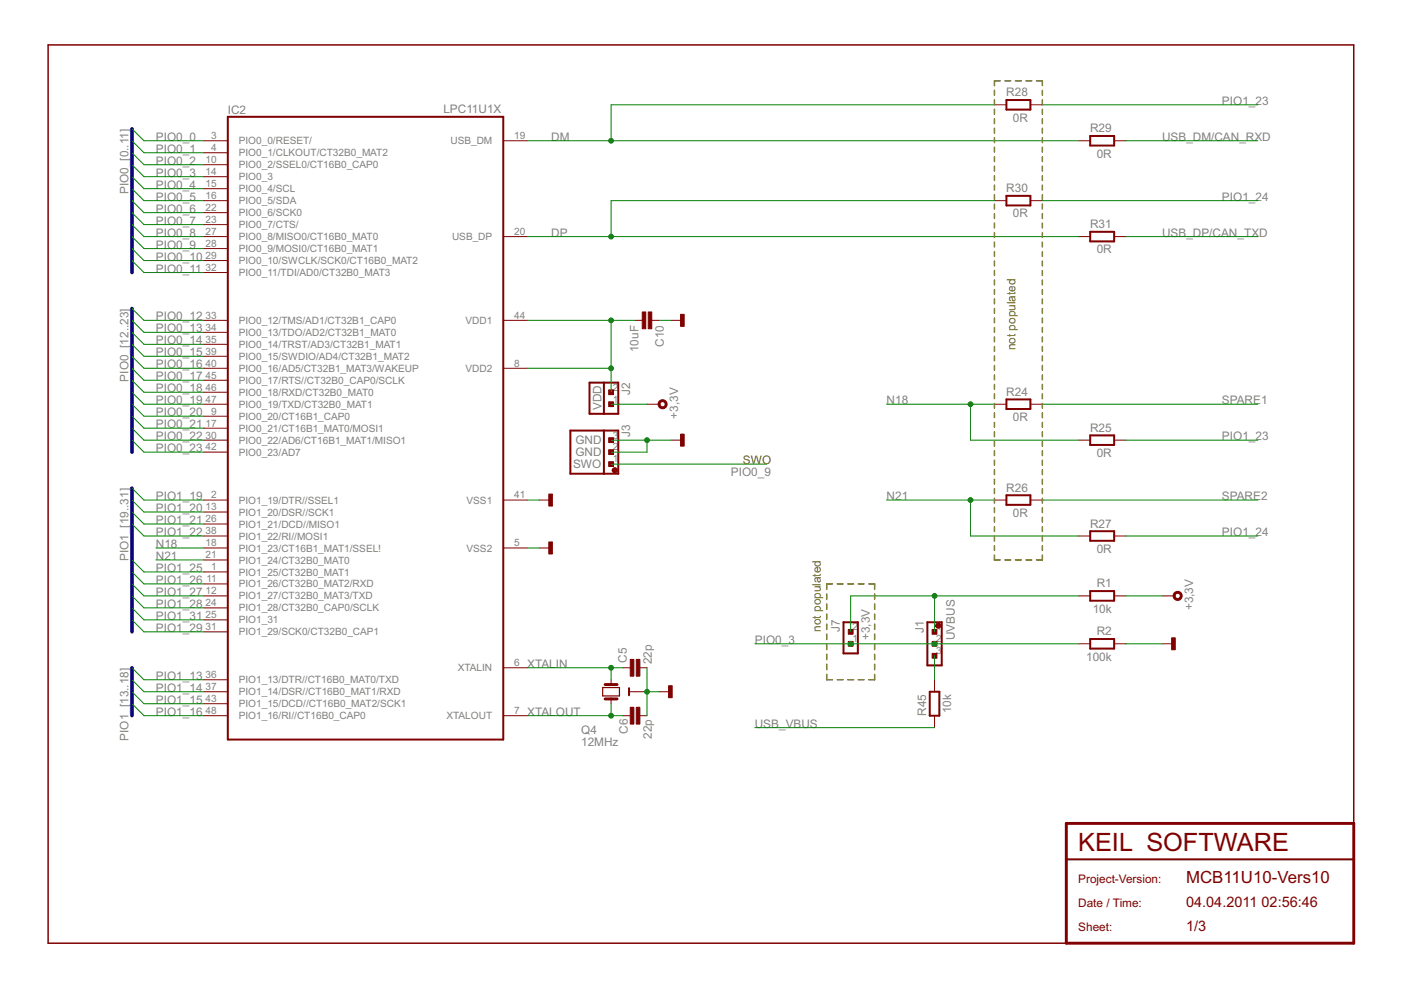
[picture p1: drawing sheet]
<svg xmlns="http://www.w3.org/2000/svg" width="297mm" height="210mm" viewBox="0 0 297 210" stroke-linecap="round" stroke-linejoin="round" font-family="sans-serif">
<g fill="#800000" stroke="#800000" stroke-width=".32">
<path d="M10.2 9.5v190.5z"/>
<path d="M10.2 9.5h276.8z"/>
<path d="M287 9.5v165.1z"/>
<path d="M10.2 200h215.9z"/>
</g>
<g fill="#800000" stroke="#800000" stroke-width=".61">
<path d="M226.1 182.2v17.8z"/>
<path d="M226.1 174.6v7.6z"/>
<path d="M226.1 174.6h60.9z"/>
<path d="M287 174.6v7.6z"/>
<path d="M287 182.2v17.8z"/>
<path d="M226.1 200h60.9z"/>
<path d="M128.3 145.1h1.3z"/>
<path d="M129.6 145.1h1.2z"/>
<path d="M128.3 148.2h1.3z"/>
<path d="M129.6 148.2h1.2z"/>
</g>
<g fill="#800000" stroke="#800000" stroke-width=".42">
<path d="M226.1 182.2h60.9z"/>
<path d="M133.4 145.9v.8z"/>
<path d="M133.4 146.7v.7z"/>
<path d="M213.4 21.2h5.1z"/>
<path d="M213.4 21.2v2z"/>
<path d="M213.4 23.2h5.1z"/>
<path d="M218.5 21.2v2z"/>
<path d="M231.1 28.8h5.1z"/>
<path d="M231.1 28.8v2.1z"/>
<path d="M231.1 30.9h5.1z"/>
<path d="M236.2 28.8v2.1z"/>
<path d="M213.4 41.5h5.1z"/>
<path d="M213.4 41.5v2.1z"/>
<path d="M213.4 43.6h5.1z"/>
<path d="M218.5 41.5v2.1z"/>
<path d="M231.1 49.1h5.1z"/>
<path d="M231.1 49.1v2.1z"/>
<path d="M231.1 51.2h5.1z"/>
<path d="M236.2 49.1v2.1z"/>
<path d="M213.4 84.7h5.1z"/>
<path d="M213.4 84.7v2z"/>
<path d="M213.4 86.7h5.1z"/>
<path d="M218.5 84.7v2z"/>
<path d="M231.1 92.3h5.1z"/>
<path d="M231.1 92.3v2z"/>
<path d="M231.1 94.3h5.1z"/>
<path d="M236.2 92.3v2z"/>
<path d="M213.4 105h5.1z"/>
<path d="M213.4 105v2z"/>
<path d="M213.4 107h5.1z"/>
<path d="M218.5 105v2z"/>
<path d="M231.1 112.6h5.1z"/>
<path d="M231.1 112.6v2.1z"/>
<path d="M231.1 114.7h5.1z"/>
<path d="M236.2 112.6v2.1z"/>
<path d="M231.1 125.3h5.1z"/>
<path d="M231.1 125.3v2.1z"/>
<path d="M231.1 127.4h5.1z"/>
<path d="M236.2 125.3v2.1z"/>
<path d="M231.1 135.5h5.1z"/>
<path d="M231.1 135.5v2z"/>
<path d="M231.1 137.5h5.1z"/>
<path d="M236.2 135.5v2z"/>
<path d="M178.8 138.5h3.1z"/>
<path d="M178.8 131.9v6.6z"/>
<path d="M181.9 131.9v6.6z"/>
<path d="M178.8 131.9h3.1z"/>
<path d="M196.6 141.1h3.1z"/>
<path d="M196.6 131.9v9.2z"/>
<path d="M199.7 131.9v9.2z"/>
<path d="M196.6 131.9h3.1z"/>
<path d="M197.1 146.7v5z"/>
<path d="M197.1 151.7h2.1z"/>
<path d="M199.2 146.7v5z"/>
<path d="M197.1 146.7h2.1z"/>
<path d="M128 87.7h3.1z"/>
<path d="M128 81.1v6.6z"/>
<path d="M131.1 81.1v6.6z"/>
<path d="M128 81.1h3.1z"/>
<path d="M125 81.1v6.6z"/>
<path d="M125 81.1h3z"/>
<path d="M125 87.7h3z"/>
<path d="M128 91.3h3.1z"/>
<path d="M128 91.3v9.1z"/>
<path d="M131.1 91.3v9.1z"/>
<path d="M128 100.4h3.1z"/>
<path d="M120.9 91.3v9.1z"/>
<path d="M120.9 91.3h7.1z"/>
<path d="M120.9 100.4h7.1z"/>
<path d="M48.3 156.8h58.4z"/>
<path d="M106.7 24.8v132z"/>
<path d="M48.3 24.8h58.4z"/>
<path d="M48.3 24.8v132z"/>
</g>
<g fill="#800000" stroke="#800000" stroke-width=".21">
<path d="M139.7 146.7h2.6z"/>
<path d="M129.6 144.1v1z"/>
<path d="M129.6 148.2v1z"/>
<path d="M134.6 146.7h2.6z"/>
<path d="M133.4 146.7h1.2z"/>
<path d="M132.1 141.6h1.5z"/>
<path d="M135.7 141.6h1.5z"/>
<path d="M135.7 151.7h1.5z"/>
<path d="M132.1 151.7h1.5z"/>
<path d="M138.2 67.9h1.5z"/>
<path d="M134.6 67.9h1.6z"/>
<path d="M142.3 67.9h2.5z"/>
<path d="M137.2 85.7h2.5z"/>
<path d="M114.3 106h2.6z"/>
<path d="M114.3 116.2h2.6z"/>
<path d="M218.5 22.2h2.5z"/>
<path d="M210.8 22.2h2.6z"/>
<path d="M236.2 29.8h2.6z"/>
<path d="M228.6 29.8h2.5z"/>
<path d="M218.5 42.5h2.5z"/>
<path d="M210.8 42.5h2.6z"/>
<path d="M236.2 50.2h2.6z"/>
<path d="M228.6 50.2h2.5z"/>
<path d="M218.5 85.7h2.5z"/>
<path d="M210.8 85.7h2.6z"/>
<path d="M236.2 93.3h2.6z"/>
<path d="M228.6 93.3h2.5z"/>
<path d="M218.5 106h2.5z"/>
<path d="M210.8 106h2.6z"/>
<path d="M236.2 113.6h2.6z"/>
<path d="M228.6 113.6h2.5z"/>
<path d="M236.2 126.3h2.6z"/>
<path d="M228.6 126.3h2.5z"/>
<path d="M236.2 136.5h2.6z"/>
<path d="M228.6 136.5h2.5z"/>
<path d="M246.4 126.3h2.5z"/>
<path d="M246.4 136.5h2.5z"/>
<path d="M198.1 144.1v2.6z"/>
<path d="M198.1 151.7v2.6z"/>
<path d="M142.3 93.3h2.5z"/>
<path d="M106.7 106h5.1z"/>
<path d="M43.2 29.8h5.1z"/>
<path d="M106.7 29.8h5.1z"/>
<path d="M106.7 78.1h5.1z"/>
<path d="M106.7 67.9h5.1z"/>
<path d="M106.7 116.2h5.1z"/>
<path d="M43.2 32.4h5.1z"/>
<path d="M43.2 34.9h5.1z"/>
<path d="M43.2 37.5h5.1z"/>
<path d="M43.2 40h5.1z"/>
<path d="M43.2 42.5h5.1z"/>
<path d="M43.2 45.1h5.1z"/>
<path d="M43.2 47.6h5.1z"/>
<path d="M43.2 50.2h5.1z"/>
<path d="M43.2 52.7h5.1z"/>
<path d="M43.2 55.2h5.1z"/>
<path d="M43.2 57.8h5.1z"/>
<path d="M43.2 67.9h5.1z"/>
<path d="M43.2 70.5h5.1z"/>
<path d="M43.2 73h5.1z"/>
<path d="M43.2 75.5h5.1z"/>
<path d="M43.2 78.1h5.1z"/>
<path d="M43.2 80.6h5.1z"/>
<path d="M43.2 83.2h5.1z"/>
<path d="M43.2 85.7h5.1z"/>
<path d="M43.2 88.2h5.1z"/>
<path d="M43.2 90.8h5.1z"/>
<path d="M43.2 93.3h5.1z"/>
<path d="M43.2 95.9h5.1z"/>
<path d="M43.2 106h5.1z"/>
<path d="M43.2 123.8h5.1z"/>
<path d="M43.2 126.3h5.1z"/>
<path d="M43.2 108.6h5.1z"/>
<path d="M43.2 116.2h5.1z"/>
<path d="M43.2 118.7h5.1z"/>
<path d="M43.2 128.9h5.1z"/>
<path d="M43.2 131.4h5.1z"/>
<path d="M43.2 111.1h5.1z"/>
<path d="M43.2 134h5.1z"/>
<path d="M43.2 113.6h5.1z"/>
<path d="M43.2 121.3h5.1z"/>
<path d="M43.2 144.1h5.1z"/>
<path d="M43.2 146.7h5.1z"/>
<path d="M43.2 149.2h5.1z"/>
<path d="M43.2 151.7h5.1z"/>
<path d="M106.7 50.2h5.1z"/>
<path d="M106.7 141.6h5.1z"/>
<path d="M106.7 151.7h5.1z"/>
<path d="M139.7 85.1a.96 .96 0 0 1 1.6 0 .96 .96 0 0 1-.5 1.5 .96 .96 0 0 1-1.3-.9h.4a.56 .56 0 0 1 .8-.5 .56 .56 0 0 1 .1 1 .56 .56 0 0 1-.8-.3l-.1-.2h-.4z" fill-rule="evenodd"/>
<path d="M248.9 125.8a.96 .96 0 0 1 1.6 0 .96 .96 0 0 1-.5 1.4 .96 .96 0 0 1-1.3-.9h.4a.56 .56 0 0 1 .8-.4 .56 .56 0 0 1 .1 .9 .56 .56 0 0 1-.8-.3l-.1-.2h-.4z" fill-rule="evenodd"/>
<path d="M198.6 132.2a.55 .55 0 0 1 .8 .2 .55 .55 0 0 1-.4 .8 .55 .55 0 0 1-.6-.5l.6-.2v.3l-.6-.1z" fill-rule="evenodd"/>
<path d="M129.9 99.4a.56 .56 0 0 1 .9-.1 .56 .56 0 0 1-.3 .9 .56 .56 0 0 1-.7-.5l.6-.1 .1 .1-.2 .1-.1-.1h-.4z" fill-rule="evenodd"/>
</g>
<g fill="#800000" stroke="#800000" stroke-width=".21">
<path d="M141.8 145.4h.7v2.5h-.7z"/>
<path d="M133.6 139.8h.8v3.6h-.8z"/>
<path d="M134.9 139.8h.8v3.6h-.8z"/>
<path d="M134.9 150h.8v3.5h-.8z"/>
<path d="M133.6 150h.8v3.5h-.8z"/>
<path d="M137.4 66.1h.8v3.6h-.8z"/>
<path d="M136.2 66.1h.7v3.6h-.7z"/>
<path d="M144.3 66.7h.8v2.5h-.8z"/>
<path d="M116.4 104.8h.7v2.5h-.7z"/>
<path d="M116.4 114.9h.7v2.6h-.7z"/>
<path d="M248.4 135.2h.8v2.6h-.8z"/>
<path d="M179.9 133.5h1v1h-1z"/>
<path d="M179.9 136h1v1h-1z"/>
<path d="M197.6 136h1v1h-1z"/>
<path d="M197.6 138.5h1v1.1h-1z"/>
<path d="M197.6 133.5h1v1h-1z"/>
<path d="M129.1 82.7h1v1h-1z"/>
<path d="M129.1 85.2h1v1h-1z"/>
<path d="M129.1 95.4h1v1h-1z"/>
<path d="M129.1 92.8h1v1h-1z"/>
<path d="M129.1 97.9h1v1h-1z"/>
<path d="M144.3 92.1h.8v2.5h-.8z"/>
</g>
<g fill="#800000" stroke="#800000" stroke-width=".25">
<path d="M127.8 147.6h3.5z"/>
<path d="M131.3 145.8v1.8z"/>
<path d="M127.8 145.8h3.5z"/>
<path d="M127.8 145.8v1.8z"/>
</g>
<g fill="#000080" stroke="#000080" stroke-width=".76">
<path d="M28 27.3v30.5z"/>
<path d="M28 65.4v30.5z"/>
<path d="M28 103.5v30.5z"/>
<path d="M28 141.6v10.1z"/>
</g>
<g fill="#008000" stroke="#008000" stroke-width=".21">
<path d="M137.2 146.7v5z"/>
<path d="M137.2 141.6v5.1z"/>
<path d="M137.2 146.7h2.5z"/>
<path d="M139.7 67.9h2.6z"/>
<path d="M111.8 106h2.5z"/>
<path d="M111.8 116.2h2.5z"/>
<path d="M238.8 136.5h7.6z"/>
<path d="M137.2 93.3h5.1z"/>
<path d="M129.6 93.3h7.6z"/>
<path d="M137.2 93.3v2.6z"/>
<path d="M129.6 95.9h7.6z"/>
<path d="M129.6 151.7h2.5z"/>
<path d="M129.6 149.2v2.5z"/>
<path d="M111.8 151.7h17.8z"/>
<path d="M111.8 141.6h17.8z"/>
<path d="M129.6 141.6h2.5z"/>
<path d="M129.6 141.6v2.5z"/>
<path d="M28 27.3l2.5 2.5z"/>
<path d="M30.5 29.8h12.7z"/>
<path d="M28 29.8l2.5 2.6z"/>
<path d="M30.5 32.4h12.7z"/>
<path d="M28 32.4l2.5 2.5z"/>
<path d="M30.5 34.9h12.7z"/>
<path d="M28 34.9l2.5 2.6z"/>
<path d="M30.5 37.5h12.7z"/>
<path d="M198.1 136.5h30.5z"/>
<path d="M180.4 136.5h17.7z"/>
<path d="M160 136.5h20.4z"/>
<path d="M28 37.5l2.5 2.5z"/>
<path d="M30.5 40h12.7z"/>
<path d="M28 40l2.5 2.5z"/>
<path d="M30.5 42.5h12.7z"/>
<path d="M28 42.5l2.5 2.6z"/>
<path d="M30.5 45.1h12.7z"/>
<path d="M28 45.1l2.5 2.5z"/>
<path d="M30.5 47.6h12.7z"/>
<path d="M28 47.6l2.5 2.6z"/>
<path d="M30.5 50.2h12.7z"/>
<path d="M28 50.2l2.5 2.5z"/>
<path d="M30.5 52.7h12.7z"/>
<path d="M129.6 98.4h33z"/>
<path d="M28 55.2l2.5 2.6z"/>
<path d="M30.5 57.8h12.7z"/>
<path d="M28 52.7l2.5 2.5z"/>
<path d="M30.5 55.2h12.7z"/>
<path d="M28 67.9l2.5 2.6z"/>
<path d="M30.5 70.5h12.7z"/>
<path d="M28 78.1l2.5 2.5z"/>
<path d="M30.5 80.6h12.7z"/>
<path d="M28 88.2l2.5 2.6z"/>
<path d="M30.5 90.8h12.7z"/>
<path d="M28 93.3l2.5 2.6z"/>
<path d="M30.5 95.9h12.7z"/>
<path d="M28 103.5l2.5 2.5z"/>
<path d="M30.5 106h12.7z"/>
<path d="M28 106l2.5 2.6z"/>
<path d="M30.5 108.6h12.7z"/>
<path d="M28 108.6l2.5 2.5z"/>
<path d="M30.5 111.1h12.7z"/>
<path d="M28 111.1l2.5 2.5z"/>
<path d="M30.5 113.6h12.7z"/>
<path d="M221 22.2h45.7z"/>
<path d="M238.8 93.3h27.9z"/>
<path d="M221 42.5h45.7z"/>
<path d="M238.8 113.6h27.9z"/>
<path d="M28 118.7l2.5 2.6z"/>
<path d="M30.5 121.3h12.7z"/>
<path d="M28 121.3l2.5 2.5z"/>
<path d="M30.5 123.8h12.7z"/>
<path d="M28 123.8l2.5 2.5z"/>
<path d="M30.5 126.3h12.7z"/>
<path d="M28 126.3l2.5 2.6z"/>
<path d="M30.5 128.9h12.7z"/>
<path d="M28 128.9l2.5 2.5z"/>
<path d="M30.5 131.4h12.7z"/>
<path d="M28 131.4l2.5 2.6z"/>
<path d="M30.5 134h12.7z"/>
<path d="M111.8 29.8h17.8z"/>
<path d="M129.6 29.8h99z"/>
<path d="M129.6 22.2v7.6z"/>
<path d="M129.6 22.2h81.2z"/>
<path d="M238.8 29.8h27.9z"/>
<path d="M111.8 50.2h17.8z"/>
<path d="M129.6 50.2h99z"/>
<path d="M129.6 42.5v7.7z"/>
<path d="M129.6 42.5h81.2z"/>
<path d="M238.8 50.2h27.9z"/>
<path d="M221 85.7h45.7z"/>
<path d="M221 106h45.7z"/>
<path d="M205.8 93.3h22.8z"/>
<path d="M205.8 85.7v7.6z"/>
<path d="M205.8 85.7h5z"/>
<path d="M188 85.7h17.8z"/>
<path d="M33.1 116.2h10.1z"/>
<path d="M205.8 113.6h22.8z"/>
<path d="M205.8 106v7.6z"/>
<path d="M205.8 106h5z"/>
<path d="M188 106h17.8z"/>
<path d="M33.1 118.7h10.1z"/>
<path d="M238.8 126.3h7.6z"/>
<path d="M129.6 85.7h7.6z"/>
<path d="M198.1 126.3h30.5z"/>
<path d="M180.4 126.3h17.7z"/>
<path d="M198.1 126.3v7.7z"/>
<path d="M180.4 126.3v7.7z"/>
<path d="M198.1 139v5.1z"/>
<path d="M160 154.3h38.1z"/>
<path d="M129.6 67.9h5z"/>
<path d="M111.8 67.9h17.8z"/>
<path d="M129.6 67.9v10.2z"/>
<path d="M111.8 78.1h17.8z"/>
<path d="M129.6 78.1v5.1z"/>
<path d="M28 141.6l2.5 2.5z"/>
<path d="M30.5 144.1h12.7z"/>
<path d="M28 144.1l2.5 2.6z"/>
<path d="M30.5 146.7h12.7z"/>
<path d="M28 149.2l2.5 2.5z"/>
<path d="M30.5 151.7h12.7z"/>
<path d="M28 65.4l2.5 2.5z"/>
<path d="M30.5 67.9h12.7z"/>
<path d="M28 70.5l2.5 2.5z"/>
<path d="M30.5 73h12.7z"/>
<path d="M28 73l2.5 2.5z"/>
<path d="M30.5 75.5h12.7z"/>
<path d="M28 75.5l2.5 2.6z"/>
<path d="M30.5 78.1h12.7z"/>
<path d="M28 80.6l2.5 2.6z"/>
<path d="M30.5 83.2h12.7z"/>
<path d="M28 83.2l2.5 2.5z"/>
<path d="M30.5 85.7h12.7z"/>
<path d="M28 85.7l2.5 2.5z"/>
<path d="M30.5 88.2h12.7z"/>
<path d="M28 90.8l2.5 2.5z"/>
<path d="M30.5 93.3h12.7z"/>
<path d="M28 146.7l2.5 2.5z"/>
<path d="M30.5 149.2h12.7z"/>
<circle cx="137.2" cy="146.7" r=".51"/>
<circle cx="137.2" cy="93.3" r=".51"/>
<circle cx="129.6" cy="151.7" r=".51"/>
<circle cx="129.6" cy="141.6" r=".51"/>
<circle cx="198.1" cy="136.5" r=".51"/>
<circle cx="180.4" cy="136.5" r=".51"/>
<circle cx="129.6" cy="29.8" r=".51"/>
<circle cx="129.6" cy="50.2" r=".51"/>
<circle cx="205.8" cy="85.7" r=".51"/>
<circle cx="205.8" cy="106" r=".51"/>
<circle cx="198.1" cy="126.3" r=".51"/>
<circle cx="129.6" cy="67.9" r=".51"/>
<circle cx="129.6" cy="78.1" r=".51"/>
</g>
<g fill="#808000" stroke="#808000" stroke-width=".32">
<path d="M210.8 17.1v1.1z"/>
<path d="M210.8 19.2v1z"/>
<path d="M210.8 21.2v1z"/>
<path d="M210.8 23.2v1z"/>
<path d="M210.8 25.2v1z"/>
<path d="M210.8 27.2v1z"/>
<path d="M210.8 29.2v1z"/>
<path d="M210.8 31.2v1z"/>
<path d="M210.8 33.2v1z"/>
<path d="M210.8 35.2v1.1z"/>
<path d="M210.8 37.3v1z"/>
<path d="M210.8 39.3v1z"/>
<path d="M210.8 41.3v1z"/>
<path d="M210.8 43.3v1z"/>
<path d="M210.8 45.3v1z"/>
<path d="M210.8 47.3v1z"/>
<path d="M210.8 49.3v1z"/>
<path d="M210.8 51.3v1z"/>
<path d="M210.8 53.3v1.1z"/>
<path d="M210.8 55.4v1z"/>
<path d="M210.8 57.4v1z"/>
<path d="M210.8 59.4v1z"/>
<path d="M210.8 61.4v1z"/>
<path d="M210.8 63.4v1z"/>
<path d="M210.8 65.4v1z"/>
<path d="M210.8 67.4v1z"/>
<path d="M210.8 69.4v1z"/>
<path d="M210.8 71.5v1z"/>
<path d="M210.8 73.5v1z"/>
<path d="M210.8 75.5v1z"/>
<path d="M210.8 77.5v1z"/>
<path d="M210.8 79.5v1z"/>
<path d="M210.8 81.5v1z"/>
<path d="M210.8 83.5v1z"/>
<path d="M210.8 85.5v1z"/>
<path d="M210.8 87.5v1z"/>
<path d="M210.8 89.6v1z"/>
<path d="M210.8 91.6v1z"/>
<path d="M210.8 93.6v1z"/>
<path d="M210.8 95.6v1z"/>
<path d="M210.8 97.6v1z"/>
<path d="M210.8 99.6v1z"/>
<path d="M210.8 101.6v1z"/>
<path d="M210.8 103.6v1z"/>
<path d="M210.8 105.6v1.1z"/>
<path d="M210.8 107.7v1z"/>
<path d="M210.8 109.7v1z"/>
<path d="M210.8 111.7v1z"/>
<path d="M210.8 113.7v1z"/>
<path d="M210.8 115.7v1z"/>
<path d="M210.8 117.7v1z"/>
<path d="M210.8 118.7h1.3z"/>
<path d="M213.1 118.7h1.2z"/>
<path d="M215.3 118.7h1.2z"/>
<path d="M217.5 118.7h1.3z"/>
<path d="M219.8 118.7h1.2z"/>
<path d="M221 117.7v1z"/>
<path d="M221 115.7v1z"/>
<path d="M221 113.7v1z"/>
<path d="M221 111.7v1z"/>
<path d="M221 109.7v1z"/>
<path d="M221 107.7v1z"/>
<path d="M221 105.6v1.1z"/>
<path d="M221 103.6v1z"/>
<path d="M221 101.6v1z"/>
<path d="M221 99.6v1z"/>
<path d="M221 97.6v1z"/>
<path d="M221 95.6v1z"/>
<path d="M221 93.6v1z"/>
<path d="M221 91.6v1z"/>
<path d="M221 89.6v1z"/>
<path d="M221 87.5v1.1z"/>
<path d="M221 85.5v1.1z"/>
<path d="M221 83.5v1z"/>
<path d="M221 81.5v1z"/>
<path d="M221 79.5v1z"/>
<path d="M221 77.5v1z"/>
<path d="M221 75.5v1z"/>
<path d="M221 73.5v1z"/>
<path d="M221 71.5v1z"/>
<path d="M221 69.4v1z"/>
<path d="M221 67.4v1z"/>
<path d="M221 65.4v1z"/>
<path d="M221 63.4v1z"/>
<path d="M221 61.4v1z"/>
<path d="M221 59.4v1z"/>
<path d="M221 57.4v1z"/>
<path d="M221 55.4v1z"/>
<path d="M221 53.4v1z"/>
<path d="M221 51.4v.9z"/>
<path d="M221 49.3v1z"/>
<path d="M221 47.3v1z"/>
<path d="M221 45.3v1z"/>
<path d="M221 43.3v1z"/>
<path d="M221 41.3v1z"/>
<path d="M221 39.3v1z"/>
<path d="M221 37.3v1z"/>
<path d="M221 35.2v1.1z"/>
<path d="M221 33.2v1z"/>
<path d="M221 31.2v1z"/>
<path d="M221 29.2v1z"/>
<path d="M221 27.2v1z"/>
<path d="M221 25.2v1z"/>
<path d="M221 23.2v1z"/>
<path d="M221 21.2v1z"/>
<path d="M221 19.2v1z"/>
<path d="M221 17.1v1.1z"/>
<path d="M219.8 17.1h1.2z"/>
<path d="M217.5 17.1h1.3z"/>
<path d="M215.3 17.1h1.2z"/>
<path d="M213.1 17.1h1.2z"/>
<path d="M210.8 17.1h1.3z"/>
<path d="M185.4 143v1.1z"/>
<path d="M185.4 140.8v1.2z"/>
<path d="M185.4 138.7v1.1z"/>
<path d="M185.4 136.6v1.1z"/>
<path d="M185.4 134.5v1.1z"/>
<path d="M185.4 132.3v1.2z"/>
<path d="M185.4 130.2v1.1z"/>
<path d="M185.4 128.1v1.1z"/>
<path d="M185.4 125.9v1.2z"/>
<path d="M185.4 123.8v1.1z"/>
<path d="M175.3 143v1.1z"/>
<path d="M175.3 140.8v1.2z"/>
<path d="M175.3 138.7v1.1z"/>
<path d="M175.3 136.6v1.1z"/>
<path d="M175.3 134.5v1.1z"/>
<path d="M175.3 132.3v1.2z"/>
<path d="M175.3 130.2v1.1z"/>
<path d="M175.3 128.1v1.1z"/>
<path d="M175.3 125.9v1.2z"/>
<path d="M175.3 123.8v1.1z"/>
<path d="M175.3 123.8h1.2z"/>
<path d="M177.5 123.8h1.3z"/>
<path d="M179.7 123.8h1.3z"/>
<path d="M182 123.8h1.2z"/>
<path d="M184.2 123.8h1.2z"/>
<path d="M175.3 144.1h1.2z"/>
<path d="M177.5 144.1h1.3z"/>
<path d="M179.7 144.1h1.3z"/>
<path d="M182 144.1h1.2z"/>
<path d="M184.2 144.1h1.2z"/>
</g>
<text font-size="6" fill="#800000" x="228.6" y="180.4">KEIL SOFTWARE</text>
<text font-size="4" fill="#800000" x="251.5" y="187.3">MCB11U10-Vers10</text>
<g font-size="3.4" fill="#800000">
<text x="251.5" y="192.4">04.04.2011</text>
<text x="251.5" y="197.4">1/3</text>
<text x="267.5" y="192.4">02:56:46</text>
</g>
<g font-size="2.8" fill="#808080">
<text x="213.3" y="20.4">R28</text>
<text x="259.1" y="22.2">PIO1_23</text>
<text x="33.1" y="29.8">PIO0_0</text>
<text x="48.3" y="24.1">IC2</text>
<text x="94" y="24">LPC11U1X</text>
<text x="116.9" y="29.8">DM</text>
<text x="214.7" y="25.8">0R</text>
<text x="231.1" y="28.1">R29</text>
<text x="246.4" y="29.8">USB_DM/CAN_RXD</text>
<text x="33.1" y="32.4">PIO0_1</text>
<text x="33.1" y="34.9">PIO0_2</text>
<text x="232.5" y="33.4">0R</text>
<text x="27.2" y="41.2" transform="rotate(-90 27.2 41.2)">PIO0_[0..11]</text>
<text x="33.1" y="37.5">PIO0_3</text>
<text x="33.1" y="40">PIO0_4</text>
<text x="213.3" y="40.8">R30</text>
<text x="33.1" y="42.5">PIO0_5</text>
<text x="33.1" y="45.1">PIO0_6</text>
<text x="33.1" y="47.6">PIO0_7</text>
<text x="214.7" y="46.1">0R</text>
<text x="259.1" y="42.5">PIO1_24</text>
<text x="33.1" y="50.2">PIO0_8</text>
<text x="33.1" y="52.7">PIO0_9</text>
<text x="116.9" y="50.2">DP</text>
<text x="231.1" y="48.4">R31</text>
<text x="232.5" y="53.7">0R</text>
<text x="246.4" y="50.2">USB_DP/CAN_TXD</text>
<text x="33.1" y="57.8">PIO0_11</text>
<text x="33.1" y="55.2">PIO0_10</text>
<text x="33.1" y="70.5">PIO0_13</text>
<text x="33.1" y="67.9">PIO0_12</text>
<text x="33.1" y="73">PIO0_14</text>
<text x="33.1" y="75.6">PIO0_15</text>
<text x="135.4" y="74.7" transform="rotate(-90 135.4 74.7)">10uF</text>
<text x="140.7" y="73.5" transform="rotate(-90 140.7 73.5)">C10</text>
<text x="27.2" y="80.9" transform="rotate(-90 27.2 80.9)">PIO0_[12..23]</text>
<text x="33.1" y="80.6">PIO0_17</text>
<text x="33.1" y="78.1">PIO0_16</text>
<text x="33.1" y="83.2">PIO0_18</text>
<text x="133.6" y="83.7" transform="rotate(-90 133.6 83.7)">J2</text>
<text x="213.3" y="83.9">R24</text>
<text x="33.1" y="85.7">PIO0_19</text>
<text x="33.1" y="88.2">PIO0_20</text>
<text x="127.5" y="87" transform="rotate(-90 127.5 87)">VDD</text>
<text x="143.8" y="88.8" transform="rotate(-90 143.8 88.8)">+3,3V</text>
<text x="188" y="85.7">N18</text>
<text x="214.7" y="89.3">0R</text>
<text x="259.1" y="85.7">SPARE1</text>
<text x="33.1" y="90.8">PIO0_21</text>
<text x="33.1" y="95.9">PIO0_23</text>
<text x="33.1" y="93.3">PIO0_22</text>
<text x="122" y="94.1">GND</text>
<text x="133.6" y="92.6" transform="rotate(-90 133.6 92.6)">J3</text>
<text x="231.1" y="91.6">R25</text>
<text x="259.1" y="93.3">PIO1_23</text>
<text x="121.5" y="99.2">SWO</text>
<text x="122" y="96.6">GND</text>
<text x="155" y="100.9">PIO0_9</text>
<text x="232.5" y="96.9">0R</text>
<text x="33.1" y="106">PIO1_19</text>
<text x="188" y="106">N21</text>
<text x="213.3" y="104.2">R26</text>
<text x="259.1" y="106">SPARE2</text>
<text x="33.1" y="108.6">PIO1_20</text>
<text x="33.1" y="111.1">PIO1_21</text>
<text x="33.1" y="113.6">PIO1_22</text>
<text x="214.7" y="109.6">0R</text>
<text x="231.1" y="111.9">R27</text>
<text x="259.1" y="113.6">PIO1_24</text>
<text x="27.2" y="119" transform="rotate(-90 27.2 119)">PIO1_[19..31]</text>
<text x="33.1" y="116.2">N18</text>
<text x="33.1" y="118.7">N21</text>
<text x="232.5" y="117.2">0R</text>
<text x="33.1" y="121.3">PIO1_25</text>
<text x="33.1" y="123.8">PIO1_26</text>
<text x="232.5" y="124.6">R1</text>
<text x="33.1" y="126.3">PIO1_27</text>
<text x="33.1" y="128.9">PIO1_28</text>
<text x="33.1" y="131.4">PIO1_31</text>
<text x="231.7" y="129.9">10k</text>
<text x="253" y="129.4" transform="rotate(-90 253 129.4)">+3,3V</text>
<text x="33.1" y="134">PIO1_29</text>
<text x="160" y="136.5">PIO0_3</text>
<text x="178.1" y="134" transform="rotate(-90 178.1 134)">J7</text>
<text x="184.4" y="135.7" transform="rotate(-90 184.4 135.7)">+3,3V</text>
<text x="195.8" y="134.2" transform="rotate(-90 195.8 134.2)">J1</text>
<text x="202.5" y="135.7" transform="rotate(-90 202.5 135.7)">UVBUS</text>
<text x="232.5" y="134.7">R2</text>
<text x="111.8" y="141.6">XTALIN</text>
<text x="132.9" y="140.6" transform="rotate(-90 132.9 140.6)">C5</text>
<text x="138.2" y="140.8" transform="rotate(-90 138.2 140.8)">22p</text>
<text x="230.3" y="140.1">100k</text>
<text x="33.1" y="144.1">PIO1_13</text>
<text x="33.1" y="146.7">PIO1_14</text>
<text x="33.1" y="149.2">PIO1_15</text>
<text x="33.1" y="151.7">PIO1_16</text>
<text x="111.8" y="151.7">XTALOUT</text>
<text x="123.2" y="155.5">Q4</text>
<text x="133.1" y="155.5" transform="rotate(-90 133.1 155.5)">C6</text>
<text x="160" y="154.3">USB_VBUS</text>
<text x="196.4" y="151.8" transform="rotate(-90 196.4 151.8)">R45</text>
<text x="201.7" y="151.2" transform="rotate(-90 201.7 151.2)">10k</text>
<text x="27.2" y="157.1" transform="rotate(-90 27.2 157.1)">PIO1_[13..18]</text>
<text x="123.2" y="158.1">12MHz</text>
<text x="138.2" y="156.7" transform="rotate(-90 138.2 156.7)">22p</text>
</g>
<g font-size="2.8" fill="#808000">
<text x="215.3" y="74.3" transform="rotate(-90 215.3 74.3)">not populated</text>
<text x="157.5" y="98.4">SWO</text>
<text x="174" y="134" transform="rotate(-90 174 134)">not populated</text>
</g>
<g font-size="2.8" fill="#800000">
<text x="228.6" y="187.3">Project-Version:</text>
<text x="228.6" y="192.4">Date / Time:</text>
<text x="228.6" y="197.4">Sheet:</text>
</g>
<g font-size="2.4" fill="#808080">
<text x="44.8" y="29.5">3</text>
<text x="109" y="29.5">19</text>
<text x="43.6" y="34.6">10</text>
<text x="44.8" y="32">4</text>
<text x="50.6" y="30.6">PIO0_0/RESET/</text>
<text x="50.6" y="33.1">PIO0_1/CLKOUT/CT32B0_MAT2</text>
<text x="50.6" y="35.7">PIO0_2/SSEL0/CT16B0_CAP0</text>
<text x="95.5" y="30.6">USB_DM</text>
<text x="43.6" y="37.1">14</text>
<text x="43.6" y="39.6">15</text>
<text x="50.6" y="38.2">PIO0_3</text>
<text x="50.6" y="40.8">PIO0_4/SCL</text>
<text x="43.6" y="42.2">16</text>
<text x="43.6" y="44.7">22</text>
<text x="43.6" y="47.3">23</text>
<text x="50.6" y="43.3">PIO0_5/SDA</text>
<text x="50.6" y="45.8">PIO0_6/SCK0</text>
<text x="43.6" y="49.8">27</text>
<text x="43.6" y="52.3">28</text>
<text x="50.6" y="48.4">PIO0_7/CTS/</text>
<text x="50.6" y="50.9">PIO0_8/MISO0/CT16B0_MAT0</text>
<text x="50.6" y="53.5">PIO0_9/MOSI0/CT16B0_MAT1</text>
<text x="95.8" y="50.9">USB_DP</text>
<text x="109" y="49.8">20</text>
<text x="43.6" y="54.9">29</text>
<text x="43.6" y="57.4">32</text>
<text x="50.6" y="56">PIO0_10/SWCLK/SCK0/CT16B0_MAT2</text>
<text x="50.6" y="58.5">PIO0_11/TDI/AD0/CT32B0_MAT3</text>
<text x="43.6" y="67.6">33</text>
<text x="43.6" y="70.1">34</text>
<text x="50.6" y="68.7">PIO0_12/TMS/AD1/CT32B1_CAP0</text>
<text x="50.6" y="71.2">PIO0_13/TDO/AD2/CT32B1_MAT0</text>
<text x="98.7" y="68.7">VDD1</text>
<text x="109" y="67.6">44</text>
<text x="43.6" y="72.7">35</text>
<text x="43.6" y="75.2">39</text>
<text x="43.6" y="77.7">40</text>
<text x="50.6" y="73.8">PIO0_14/TRST/AD3/CT32B1_MAT1</text>
<text x="50.6" y="76.3">PIO0_15/SWDIO/AD4/CT32B1_MAT2</text>
<text x="109" y="77.7">8</text>
<text x="43.6" y="80.3">45</text>
<text x="43.6" y="82.8">46</text>
<text x="50.6" y="78.9">PIO0_16/AD5/CT32B1_MAT3/WAKEUP</text>
<text x="50.6" y="81.4">PIO0_17/RTS//CT32B0_CAP0/SCLK</text>
<text x="50.6" y="83.9">PIO0_18/RXD/CT32B0_MAT0</text>
<text x="98.7" y="78.9">VDD2</text>
<text x="129.9" y="82.8">2</text>
<text x="43.6" y="85.4">47</text>
<text x="44.8" y="87.9">9</text>
<text x="50.6" y="86.5">PIO0_19/TXD/CT32B0_MAT1</text>
<text x="50.6" y="89">PIO0_20/CT16B1_CAP0</text>
<text x="129.9" y="85.4">1</text>
<text x="43.6" y="90.4">17</text>
<text x="43.6" y="93">30</text>
<text x="43.6" y="95.5">42</text>
<text x="50.6" y="91.6">PIO0_21/CT16B1_MAT0/MOSI1</text>
<text x="50.6" y="94.1">PIO0_22/AD6/CT16B1_MAT1/MISO1</text>
<text x="129.9" y="95.5">2</text>
<text x="129.9" y="93">3</text>
<text x="50.6" y="96.6">PIO0_23/AD7</text>
<text x="129.9" y="98.1">1</text>
<text x="44.8" y="105.7">2</text>
<text x="50.6" y="106.8">PIO1_19/DTR//SSEL1</text>
<text x="98.9" y="106.8">VSS1</text>
<text x="109" y="105.7">41</text>
<text x="43.6" y="108.2">13</text>
<text x="43.6" y="110.7">26</text>
<text x="43.6" y="113.3">38</text>
<text x="50.6" y="109.3">PIO1_20/DSR//SCK1</text>
<text x="50.6" y="111.9">PIO1_21/DCD//MISO1</text>
<text x="43.6" y="115.8">18</text>
<text x="43.6" y="118.4">21</text>
<text x="50.6" y="116.9">PIO1_23/CT16B1_MAT1/SSEL!</text>
<text x="50.6" y="119.5">PIO1_24/CT32B0_MAT0</text>
<text x="50.6" y="114.4">PIO1_22/RI//MOSI1</text>
<text x="98.9" y="116.9">VSS2</text>
<text x="109" y="115.8">5</text>
<text x="43.6" y="126">12</text>
<text x="43.8" y="123.4">11</text>
<text x="44.8" y="120.9">1</text>
<text x="50.6" y="124.6">PIO1_26/CT32B0_MAT2/RXD</text>
<text x="50.6" y="122">PIO1_25/CT32B0_MAT1</text>
<text x="43.6" y="128.5">24</text>
<text x="43.6" y="131.1">25</text>
<text x="50.6" y="127.1">PIO1_27/CT32B0_MAT3/TXD</text>
<text x="50.6" y="129.6">PIO1_28/CT32B0_CAP0/SCLK</text>
<text x="43.6" y="133.6">31</text>
<text x="50.6" y="132.2">PIO1_31</text>
<text x="50.6" y="134.7">PIO1_29/SCK0/CT32B0_CAP1</text>
<text x="180.7" y="136.1">1</text>
<text x="180.7" y="133.6">2</text>
<text x="198.5" y="133.6">1</text>
<text x="198.5" y="136.1">2</text>
<text x="43.6" y="143.8">36</text>
<text x="97.1" y="142.3">XTALIN</text>
<text x="109" y="141.2">6</text>
<text x="198.5" y="138.7">3</text>
<text x="43.6" y="146.3">37</text>
<text x="43.6" y="148.8">43</text>
<text x="50.6" y="144.9">PIO1_13/DTR//CT16B0_MAT0/TXD</text>
<text x="50.6" y="147.4">PIO1_14/DSR//CT16B0_MAT1/RXD</text>
<text x="50.6" y="150">PIO1_15/DCD//CT16B0_MAT2/SCK1</text>
<text x="43.6" y="151.4">48</text>
<text x="50.6" y="152.5">PIO1_16/RI//CT16B0_CAP0</text>
<text x="94.7" y="152.5">XTALOUT</text>
<text x="109" y="151.4">7</text>
</g>
</svg>
